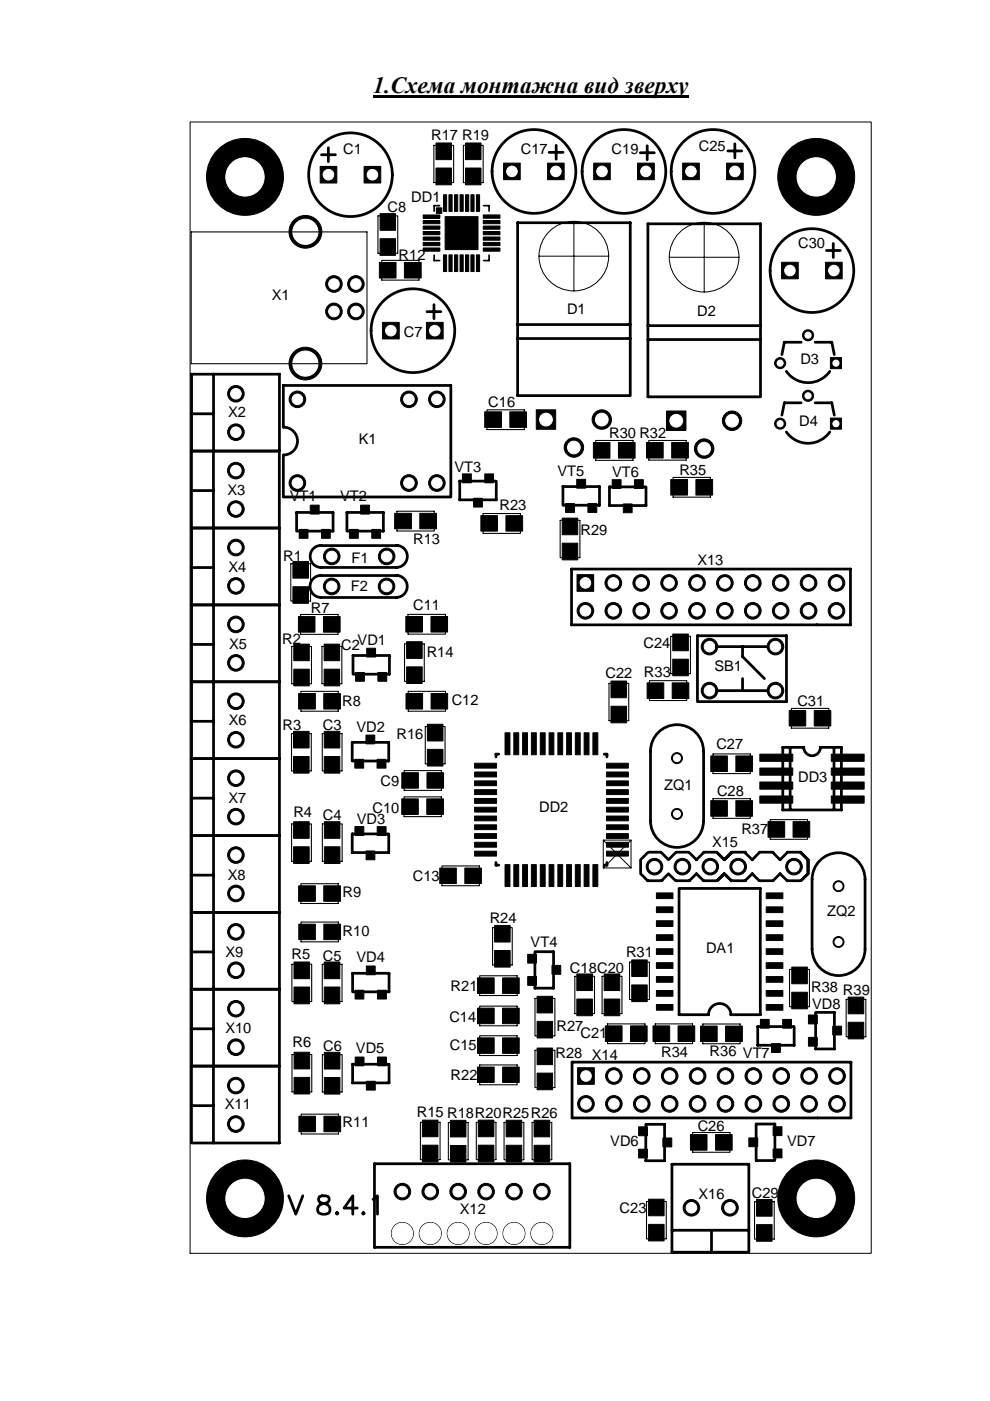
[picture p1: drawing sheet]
<svg xmlns="http://www.w3.org/2000/svg" width="210mm" height="297mm" viewBox="0 0 210 297" stroke-linecap="round" stroke-linejoin="round" font-family="sans-serif">
<path d="M79.1 20.2h66.9v.4h-66.9zM89.7 45.6h3.6v.7h-3.6zM131.1 93.8h3.6v3.3h-3.6zM162.5 195.2h3.5v1.2h-3.5z" fill="#000"/>
<g fill="#000" stroke="#000" stroke-width=".21">
<path d="M67.9 35.3h3.5v3.5h-3.5z" fill-rule="evenodd"/>
<path d="M77.2 35.3h3.5v3.5h-3.5z" fill-rule="evenodd"/>
<path d="M92.4 30.3h3.3v3.5h-3.3z" fill-rule="evenodd"/>
<path d="M92.4 35.6h3.3v3.6h-3.3z" fill-rule="evenodd"/>
<path d="M98.7 30.3h3.3v3.5h-3.3z" fill-rule="evenodd"/>
<path d="M98.7 35.6h3.3v3.6h-3.3z" fill-rule="evenodd"/>
<path d="M106.8 34.6h3.5v3.5h-3.5z" fill-rule="evenodd"/>
<path d="M116.1 34.6h3.5v3.5h-3.5z" fill-rule="evenodd"/>
<path d="M125.9 34.6h3.5v3.5h-3.5z" fill-rule="evenodd"/>
<path d="M135.2 34.6h3.5v3.5h-3.5z" fill-rule="evenodd"/>
<path d="M144.7 34.6h3.6v3.5h-3.6z" fill-rule="evenodd"/>
<path d="M154.1 34.6h3.5v3.5h-3.5z" fill-rule="evenodd"/>
<path d="M80.4 55.6h3.6v3.3h-3.6z" fill-rule="evenodd"/>
<path d="M80.6 45.3h3.3v3.5h-3.3z" fill-rule="evenodd"/>
<path d="M80.6 50.6h3.3v3.5h-3.3z" fill-rule="evenodd"/>
<path d="M85.7 55.6h3.6v3.3h-3.6z" fill-rule="evenodd"/>
<path d="M89.7 52.6h3.6v.7h-3.6z" fill-rule="evenodd"/>
<path d="M89.7 50.2h3.6v.7h-3.6z" fill-rule="evenodd"/>
<path d="M89.7 47.9h3.6v.7h-3.6z" fill-rule="evenodd"/>
<path d="M89.7 46.8h3.6v.6h-3.6z" fill-rule="evenodd"/>
<path d="M89.7 49.1h3.6v.7h-3.6z" fill-rule="evenodd"/>
<path d="M89.7 51.4h3.6v.7h-3.6z" fill-rule="evenodd"/>
<path d="M92.5 44.1h1.2v1.1h-1.2z" fill-rule="evenodd"/>
<path d="M94 54h.7v3.6h-.7z" fill-rule="evenodd"/>
<path d="M94 41.3h.7v3.5h-.7z" fill-rule="evenodd"/>
<path d="M94.4 45.9h6.9v7h-6.9z" fill-rule="evenodd"/>
<path d="M95.2 54h.7v3.6h-.7z" fill-rule="evenodd"/>
<path d="M95.2 41.3h.7v3.5h-.7z" fill-rule="evenodd"/>
<path d="M96.4 54h.6v3.6h-.6z" fill-rule="evenodd"/>
<path d="M96.4 41.3h.6v3.5h-.6z" fill-rule="evenodd"/>
<path d="M97.5 54h.7v3.6h-.7z" fill-rule="evenodd"/>
<path d="M97.5 41.3h.7v3.5h-.7z" fill-rule="evenodd"/>
<path d="M98.7 54h.7v3.6h-.7z" fill-rule="evenodd"/>
<path d="M98.7 41.3h.7v3.5h-.7z" fill-rule="evenodd"/>
<path d="M99.8 54h.7v3.6h-.7z" fill-rule="evenodd"/>
<path d="M99.8 41.3h.7v3.5h-.7z" fill-rule="evenodd"/>
<path d="M101 54h.7v3.6h-.7z" fill-rule="evenodd"/>
<path d="M101 41.3h.7v3.5h-.7z" fill-rule="evenodd"/>
<path d="M102.5 52.6h3.5v.7h-3.5z" fill-rule="evenodd"/>
<path d="M102.5 50.2h3.5v.7h-3.5z" fill-rule="evenodd"/>
<path d="M102.5 47.9h3.5v.7h-3.5z" fill-rule="evenodd"/>
<path d="M102.5 46.8h3.5v.6h-3.5z" fill-rule="evenodd"/>
<path d="M102.5 45.6h3.5v.7h-3.5z" fill-rule="evenodd"/>
<path d="M102.5 49.1h3.5v.7h-3.5z" fill-rule="evenodd"/>
<path d="M102.5 51.4h3.5v.7h-3.5z" fill-rule="evenodd"/>
<path d="M165.7 55.6h3.5v3.5h-3.5z" fill-rule="evenodd"/>
<path d="M175 55.6h3.6v3.5h-3.6z" fill-rule="evenodd"/>
<path d="M81.1 68.3h3.5v3.6h-3.5z" fill-rule="evenodd"/>
<path d="M90.4 68.3h3.6v3.6h-3.6z" fill-rule="evenodd"/>
<path d="M176.1 75.8h2.3v2.4h-2.3z" fill-rule="evenodd"/>
<path d="M102.8 87.3h3.5v3.3h-3.5z" fill-rule="evenodd"/>
<path d="M108.1 87.3h3.5v3.3h-3.5z" fill-rule="evenodd"/>
<path d="M113.7 86.9h4.1v4.1h-4.1z" fill-rule="evenodd"/>
<path d="M125.8 93.8h3.5v3.3h-3.5z" fill-rule="evenodd"/>
<path d="M137.1 93.8h3.5v3.3h-3.5z" fill-rule="evenodd"/>
<path d="M141.3 87.1h4.1v4.2h-4.1z" fill-rule="evenodd"/>
<path d="M142.4 93.8h3.5v3.3h-3.5z" fill-rule="evenodd"/>
<path d="M176.1 88.6h2.3v2.4h-2.3z" fill-rule="evenodd"/>
<path d="M62.1 119.1h3.3v3.5h-3.3z" fill-rule="evenodd"/>
<path d="M63.4 112.2h1.9v1.9h-1.9z" fill-rule="evenodd"/>
<path d="M65.8 107.1h1.9v1.9h-1.9z" fill-rule="evenodd"/>
<path d="M68.2 112.2h1.8v1.9h-1.8z" fill-rule="evenodd"/>
<path d="M74.1 112.2h1.9v1.9h-1.9z" fill-rule="evenodd"/>
<path d="M76.5 107.1h1.8v1.9h-1.8z" fill-rule="evenodd"/>
<path d="M78.8 112.2h1.9v1.9h-1.9z" fill-rule="evenodd"/>
<path d="M83.7 108.8h3.5v3.3h-3.5z" fill-rule="evenodd"/>
<path d="M89 108.8h3.5v3.3h-3.5z" fill-rule="evenodd"/>
<path d="M98 100.5h1.9v1.9h-1.9z" fill-rule="evenodd"/>
<path d="M100.4 105.6h1.9v1.9h-1.9z" fill-rule="evenodd"/>
<path d="M102 109.3h3.5v3.3h-3.5z" fill-rule="evenodd"/>
<path d="M102.8 100.5h1.8v1.9h-1.8z" fill-rule="evenodd"/>
<path d="M107.3 109.3h3.5v3.3h-3.5z" fill-rule="evenodd"/>
<path d="M119.2 115.2h3.3v3.5h-3.3z" fill-rule="evenodd"/>
<path d="M119.2 109.9h3.3v3.5h-3.3z" fill-rule="evenodd"/>
<path d="M119.9 106.8h1.9v1.8h-1.9z" fill-rule="evenodd"/>
<path d="M122.3 101.6h1.9v1.9h-1.9z" fill-rule="evenodd"/>
<path d="M124.7 106.8h1.8v1.8h-1.8z" fill-rule="evenodd"/>
<path d="M129.8 101.7h1.9v1.9h-1.9z" fill-rule="evenodd"/>
<path d="M132.2 106.8h1.8v1.9h-1.8z" fill-rule="evenodd"/>
<path d="M134.5 101.7h1.9v1.9h-1.9z" fill-rule="evenodd"/>
<path d="M142.2 101.7h3.6v3.3h-3.6z" fill-rule="evenodd"/>
<path d="M147.6 101.7h3.5v3.3h-3.5z" fill-rule="evenodd"/>
<path d="M62.1 124.4h3.3v3.5h-3.3z" fill-rule="evenodd"/>
<path d="M62.3 136.6h3.3v3.5h-3.3z" fill-rule="evenodd"/>
<path d="M63.3 130.7h3.5v3.3h-3.5z" fill-rule="evenodd"/>
<path d="M68.6 130.7h3.5v3.3h-3.5z" fill-rule="evenodd"/>
<path d="M68.7 136.6h3.3v3.5h-3.3z" fill-rule="evenodd"/>
<path d="M77.7 137.4h1.9v1.9h-1.9z" fill-rule="evenodd"/>
<path d="M86 130.7h3.6v3.3h-3.6z" fill-rule="evenodd"/>
<path d="M86.2 136.1h3.3v3.5h-3.3z" fill-rule="evenodd"/>
<path d="M91.4 130.7h3.5v3.3h-3.5z" fill-rule="evenodd"/>
<path d="M122.3 121.8h3.6v3.6h-3.6z" fill-rule="evenodd"/>
<path d="M142.6 134.4h3.3v3.6h-3.3z" fill-rule="evenodd"/>
<path d="M142.6 139.8h3.3v3.5h-3.3z" fill-rule="evenodd"/>
<path d="M62.2 155.1h3.3v3.5h-3.3z" fill-rule="evenodd"/>
<path d="M62.3 141.9h3.3v3.5h-3.3z" fill-rule="evenodd"/>
<path d="M63.3 147h3.6v3.3h-3.6z" fill-rule="evenodd"/>
<path d="M68.6 147h3.6v3.3h-3.6z" fill-rule="evenodd"/>
<path d="M68.7 141.9h3.3v3.5h-3.3z" fill-rule="evenodd"/>
<path d="M68.7 155.1h3.4v3.5h-3.4z" fill-rule="evenodd"/>
<path d="M75.4 142.6h1.9v1.8h-1.9z" fill-rule="evenodd"/>
<path d="M77.6 155.9h1.9v1.8h-1.9z" fill-rule="evenodd"/>
<path d="M80.1 142.6h1.9v1.8h-1.9z" fill-rule="evenodd"/>
<path d="M86.1 147h3.5v3.3h-3.5z" fill-rule="evenodd"/>
<path d="M86.2 141.4h3.3v3.5h-3.3z" fill-rule="evenodd"/>
<path d="M90.6 153.6h3.3v3.5h-3.3z" fill-rule="evenodd"/>
<path d="M90.6 158.9h3.3v3.5h-3.3z" fill-rule="evenodd"/>
<path d="M91.4 147h3.5v3.3h-3.5z" fill-rule="evenodd"/>
<path d="M107.1 155.4h1v4.6h-1z" fill-rule="evenodd"/>
<path d="M108.9 155.4h1.1v4.6h-1.1z" fill-rule="evenodd"/>
<path d="M110.8 155.4h1v4.6h-1z" fill-rule="evenodd"/>
<path d="M112.7 155.4h1v4.6h-1z" fill-rule="evenodd"/>
<path d="M114.6 155.4h1v4.6h-1z" fill-rule="evenodd"/>
<path d="M116.4 155.4h1v4.6h-1z" fill-rule="evenodd"/>
<path d="M118.3 155.4h1v4.6h-1z" fill-rule="evenodd"/>
<path d="M120.1 155.4h1.1v4.6h-1.1z" fill-rule="evenodd"/>
<path d="M122 155.4h1v4.6h-1z" fill-rule="evenodd"/>
<path d="M123.8 155.4h1.1v4.6h-1.1z" fill-rule="evenodd"/>
<path d="M125.7 155.4h1v4.6h-1z" fill-rule="evenodd"/>
<path d="M129.5 144.4h3.3v3.5h-3.3z" fill-rule="evenodd"/>
<path d="M129.5 149.7h3.3v3.5h-3.3z" fill-rule="evenodd"/>
<path d="M137.2 144.8h3.5v3.3h-3.5z" fill-rule="evenodd"/>
<path d="M142.5 144.8h3.5v3.3h-3.5z" fill-rule="evenodd"/>
<path d="M161.1 159.9h7v1.5h-7z" fill-rule="evenodd"/>
<path d="M167.3 150.6h3.5v3.3h-3.5z" fill-rule="evenodd"/>
<path d="M172.6 150.6h3.5v3.3h-3.5z" fill-rule="evenodd"/>
<path d="M176.3 159.9h6.9v1.5h-6.9z" fill-rule="evenodd"/>
<path d="M62.2 160.4h3.3v3.5h-3.3z" fill-rule="evenodd"/>
<path d="M62.3 174.2h3.3v3.5h-3.3z" fill-rule="evenodd"/>
<path d="M62.3 179.5h3.3v3.6h-3.3z" fill-rule="evenodd"/>
<path d="M68.7 160.4h3.4v3.5h-3.4z" fill-rule="evenodd"/>
<path d="M68.8 174.2h3.3v3.5h-3.3z" fill-rule="evenodd"/>
<path d="M68.8 179.5h3.3v3.6h-3.3z" fill-rule="evenodd"/>
<path d="M75.2 161h1.9v1.9h-1.9z" fill-rule="evenodd"/>
<path d="M75.2 175.3h1.9v1.8h-1.9z" fill-rule="evenodd"/>
<path d="M79.9 161h1.9v1.9h-1.9z" fill-rule="evenodd"/>
<path d="M80 175.3h1.9v1.8h-1.9z" fill-rule="evenodd"/>
<path d="M85.2 169.4h3.5v3.3h-3.5z" fill-rule="evenodd"/>
<path d="M85.2 163.8h3.5v3.3h-3.5z" fill-rule="evenodd"/>
<path d="M90.5 169.4h3.5v3.3h-3.5z" fill-rule="evenodd"/>
<path d="M90.5 163.8h3.5v3.3h-3.5z" fill-rule="evenodd"/>
<path d="M100.6 161.8h4.7v1.1h-4.7z" fill-rule="evenodd"/>
<path d="M100.6 163.7h4.7v1h-4.7z" fill-rule="evenodd"/>
<path d="M100.6 165.6h4.7v1h-4.7z" fill-rule="evenodd"/>
<path d="M100.6 167.4h4.7v1.1h-4.7z" fill-rule="evenodd"/>
<path d="M100.6 169.3h4.7v1h-4.7z" fill-rule="evenodd"/>
<path d="M100.6 173h4.7v1h-4.7z" fill-rule="evenodd"/>
<path d="M100.6 174.9h4.7v1h-4.7z" fill-rule="evenodd"/>
<path d="M100.6 176.7h4.7v1.1h-4.7z" fill-rule="evenodd"/>
<path d="M100.6 178.6h4.7v1h-4.7z" fill-rule="evenodd"/>
<path d="M100.6 171.2h4.7v1h-4.7z" fill-rule="evenodd"/>
<path d="M128.6 161.8h4.6v1.1h-4.6z" fill-rule="evenodd"/>
<path d="M128.6 163.7h4.6v1h-4.6z" fill-rule="evenodd"/>
<path d="M128.6 165.6h4.6v1h-4.6z" fill-rule="evenodd"/>
<path d="M128.6 167.4h4.6v1.1h-4.6z" fill-rule="evenodd"/>
<path d="M128.6 169.3h4.6v1h-4.6z" fill-rule="evenodd"/>
<path d="M128.6 173h4.6v1h-4.6z" fill-rule="evenodd"/>
<path d="M128.6 174.9h4.6v1h-4.6z" fill-rule="evenodd"/>
<path d="M128.6 176.7h4.6v1.1h-4.6z" fill-rule="evenodd"/>
<path d="M128.6 178.6h4.6v1h-4.6z" fill-rule="evenodd"/>
<path d="M128.6 171.2h4.6v1h-4.6z" fill-rule="evenodd"/>
<path d="M150.7 169.8h3.5v3.3h-3.5z" fill-rule="evenodd"/>
<path d="M150.7 160.3h3.5v3.3h-3.5z" fill-rule="evenodd"/>
<path d="M156 169.8h3.6v3.3h-3.6z" fill-rule="evenodd"/>
<path d="M156 160.3h3.6v3.3h-3.6z" fill-rule="evenodd"/>
<path d="M161.1 168.8h7v1.5h-7z" fill-rule="evenodd"/>
<path d="M161.1 165.8h7v1.5h-7z" fill-rule="evenodd"/>
<path d="M161.1 162.8h7v1.6h-7z" fill-rule="evenodd"/>
<path d="M162.8 174.2h3.6v3.3h-3.6z" fill-rule="evenodd"/>
<path d="M168.1 174.2h3.6v3.3h-3.6z" fill-rule="evenodd"/>
<path d="M176.3 168.8h6.9v1.5h-6.9z" fill-rule="evenodd"/>
<path d="M176.3 165.8h6.9v1.5h-6.9z" fill-rule="evenodd"/>
<path d="M176.3 162.8h6.9v1.6h-6.9z" fill-rule="evenodd"/>
<path d="M63.3 187.8h3.6v3.3h-3.6z" fill-rule="evenodd"/>
<path d="M63.4 195.9h3.5v3.3h-3.5z" fill-rule="evenodd"/>
<path d="M68.6 187.8h3.6v3.3h-3.6z" fill-rule="evenodd"/>
<path d="M68.7 195.9h3.5v3.3h-3.5z" fill-rule="evenodd"/>
<path d="M77.6 180.4h1.9v1.9h-1.9z" fill-rule="evenodd"/>
<path d="M93.2 184h3.6v3.3h-3.6z" fill-rule="evenodd"/>
<path d="M98.6 184h3.5v3.3h-3.5z" fill-rule="evenodd"/>
<path d="M100.6 180.5h4.7v1h-4.7z" fill-rule="evenodd"/>
<path d="M104.9 196.2h3.3v3.5h-3.3z" fill-rule="evenodd"/>
<path d="M107.1 183.3h1v4.7h-1z" fill-rule="evenodd"/>
<path d="M108.9 183.3h1.1v4.7h-1.1z" fill-rule="evenodd"/>
<path d="M110.8 183.3h1v4.7h-1z" fill-rule="evenodd"/>
<path d="M112.7 183.3h1v4.7h-1z" fill-rule="evenodd"/>
<path d="M114.6 183.3h1v4.7h-1z" fill-rule="evenodd"/>
<path d="M116.4 183.3h1v4.7h-1z" fill-rule="evenodd"/>
<path d="M118.3 183.3h1v4.7h-1z" fill-rule="evenodd"/>
<path d="M120.1 183.3h1.1v4.7h-1.1z" fill-rule="evenodd"/>
<path d="M122 183.3h1v4.7h-1z" fill-rule="evenodd"/>
<path d="M123.8 183.3h1.1v4.7h-1.1z" fill-rule="evenodd"/>
<path d="M125.7 183.3h1v4.7h-1z" fill-rule="evenodd"/>
<path d="M128.6 180.5h4.6v1h-4.6z" fill-rule="evenodd"/>
<path d="M139.2 189.3h3.5v1.2h-3.5z" fill-rule="evenodd"/>
<path d="M139.2 192.3h3.5v1.2h-3.5z" fill-rule="evenodd"/>
<path d="M139.2 195.2h3.5v1.2h-3.5z" fill-rule="evenodd"/>
<path d="M139.2 198.2h3.5v1.2h-3.5z" fill-rule="evenodd"/>
<path d="M162.5 189.3h3.5v1.2h-3.5z" fill-rule="evenodd"/>
<path d="M162.5 192.3h3.5v1.2h-3.5z" fill-rule="evenodd"/>
<path d="M162.5 198.2h3.5v1.2h-3.5z" fill-rule="evenodd"/>
<path d="M62.3 209.3h3.3v3.5h-3.3z" fill-rule="evenodd"/>
<path d="M62.3 204h3.3v3.5h-3.3z" fill-rule="evenodd"/>
<path d="M68.7 209.3h3.4v3.5h-3.4z" fill-rule="evenodd"/>
<path d="M68.7 204h3.4v3.5h-3.4z" fill-rule="evenodd"/>
<path d="M75.3 210h1.9v1.8h-1.9z" fill-rule="evenodd"/>
<path d="M77.7 204.8h1.8v1.9h-1.8z" fill-rule="evenodd"/>
<path d="M80 210h1.9v1.8h-1.9z" fill-rule="evenodd"/>
<path d="M101.2 213.7h3.6v3.3h-3.6z" fill-rule="evenodd"/>
<path d="M101.2 207.3h3.6v3.3h-3.6z" fill-rule="evenodd"/>
<path d="M104.9 201.5h3.3v3.5h-3.3z" fill-rule="evenodd"/>
<path d="M106.6 213.7h3.5v3.3h-3.5z" fill-rule="evenodd"/>
<path d="M106.6 207.3h3.5v3.3h-3.5z" fill-rule="evenodd"/>
<path d="M111.9 202.3h1.8v1.9h-1.8z" fill-rule="evenodd"/>
<path d="M111.9 207.1h1.8v1.8h-1.8z" fill-rule="evenodd"/>
<path d="M113.9 216.6h3.3v3.5h-3.3z" fill-rule="evenodd"/>
<path d="M113.9 211.2h3.3v3.6h-3.3z" fill-rule="evenodd"/>
<path d="M117 204.7h1.9v1.9h-1.9z" fill-rule="evenodd"/>
<path d="M122.3 206.5h3.3v3.5h-3.3z" fill-rule="evenodd"/>
<path d="M122.3 211.8h3.3v3.5h-3.3z" fill-rule="evenodd"/>
<path d="M128.1 206.5h3.3v3.5h-3.3z" fill-rule="evenodd"/>
<path d="M128.1 211.8h3.3v3.5h-3.3z" fill-rule="evenodd"/>
<path d="M128.4 217.5h3.5v3.3h-3.5z" fill-rule="evenodd"/>
<path d="M133.7 217.5h3.5v3.3h-3.5z" fill-rule="evenodd"/>
<path d="M133.9 203.5h3.3v3.5h-3.3z" fill-rule="evenodd"/>
<path d="M133.9 208.8h3.3v3.6h-3.3z" fill-rule="evenodd"/>
<path d="M138.5 217.5h3.5v3.3h-3.5z" fill-rule="evenodd"/>
<path d="M139.2 204.1h3.5v1.2h-3.5z" fill-rule="evenodd"/>
<path d="M139.2 207.1h3.5v1.2h-3.5z" fill-rule="evenodd"/>
<path d="M139.2 210h3.5v1.2h-3.5z" fill-rule="evenodd"/>
<path d="M139.2 213h3.5v1.2h-3.5z" fill-rule="evenodd"/>
<path d="M139.2 201.1h3.5v1.3h-3.5z" fill-rule="evenodd"/>
<path d="M143.8 217.5h3.5v3.3h-3.5z" fill-rule="evenodd"/>
<path d="M148.5 217.6h3.6v3.2h-3.6z" fill-rule="evenodd"/>
<path d="M153.8 217.6h3.6v3.2h-3.6z" fill-rule="evenodd"/>
<path d="M161.2 216.1h1.9v1.9h-1.9z" fill-rule="evenodd"/>
<path d="M162.5 204.1h3.5v1.2h-3.5z" fill-rule="evenodd"/>
<path d="M162.5 207.1h3.5v1.2h-3.5z" fill-rule="evenodd"/>
<path d="M162.5 210h3.5v1.2h-3.5z" fill-rule="evenodd"/>
<path d="M162.5 213h3.5v1.2h-3.5z" fill-rule="evenodd"/>
<path d="M162.5 201.1h3.5v1.3h-3.5z" fill-rule="evenodd"/>
<path d="M165.9 216.1h1.9v1.9h-1.9z" fill-rule="evenodd"/>
<path d="M167.9 205h3.3v3.6h-3.3z" fill-rule="evenodd"/>
<path d="M167.9 210.4h3.3v3.5h-3.3z" fill-rule="evenodd"/>
<path d="M171.4 215.2h1.9v1.9h-1.9z" fill-rule="evenodd"/>
<path d="M171.4 219.9h1.9v1.9h-1.9z" fill-rule="evenodd"/>
<path d="M176.6 217.6h1.8v1.8h-1.8z" fill-rule="evenodd"/>
<path d="M179.8 216.7h3.3v3.6h-3.3z" fill-rule="evenodd"/>
<path d="M179.8 211.4h3.3v3.5h-3.3z" fill-rule="evenodd"/>
<path d="M62.4 223.1h3.3v3.5h-3.3z" fill-rule="evenodd"/>
<path d="M62.4 228.4h3.3v3.5h-3.3z" fill-rule="evenodd"/>
<path d="M63.4 236.7h3.5v3.2h-3.5z" fill-rule="evenodd"/>
<path d="M68.7 236.7h3.5v3.2h-3.5z" fill-rule="evenodd"/>
<path d="M68.8 223.1h3.3v3.6h-3.3z" fill-rule="evenodd"/>
<path d="M68.8 228.5h3.3v3.5h-3.3z" fill-rule="evenodd"/>
<path d="M75.3 224.1h1.9v1.9h-1.9z" fill-rule="evenodd"/>
<path d="M77.7 229.3h1.9v1.8h-1.9z" fill-rule="evenodd"/>
<path d="M80.1 224.1h1.8v1.9h-1.8z" fill-rule="evenodd"/>
<path d="M89.6 237.5h3.3v3.5h-3.3z" fill-rule="evenodd"/>
<path d="M95.5 237.5h3.3v3.5h-3.3z" fill-rule="evenodd"/>
<path d="M101.2 220h3.6v3.3h-3.6z" fill-rule="evenodd"/>
<path d="M101.2 226.2h3.6v3.3h-3.6z" fill-rule="evenodd"/>
<path d="M101.4 237.5h3.3v3.5h-3.3z" fill-rule="evenodd"/>
<path d="M106.6 220h3.5v3.3h-3.5z" fill-rule="evenodd"/>
<path d="M106.6 226.2h3.5v3.3h-3.5z" fill-rule="evenodd"/>
<path d="M107.3 237.5h3.3v3.5h-3.3z" fill-rule="evenodd"/>
<path d="M113.2 237.5h3.3v3.5h-3.3z" fill-rule="evenodd"/>
<path d="M113.9 227.5h3.3v3.6h-3.3z" fill-rule="evenodd"/>
<path d="M113.9 222.2h3.3v3.5h-3.3z" fill-rule="evenodd"/>
<path d="M122.5 226.4h3.5v3.5h-3.5z" fill-rule="evenodd"/>
<path d="M135.4 238.9h1.9v1.9h-1.9z" fill-rule="evenodd"/>
<path d="M163.6 221.3h1.9v1.8h-1.9z" fill-rule="evenodd"/>
<path d="M163.9 238.9h1.9v1.9h-1.9z" fill-rule="evenodd"/>
<path d="M89.6 242.8h3.3v3.5h-3.3z" fill-rule="evenodd"/>
<path d="M95.5 242.9h3.3v3.5h-3.3z" fill-rule="evenodd"/>
<path d="M101.4 242.8h3.3v3.5h-3.3z" fill-rule="evenodd"/>
<path d="M107.3 242.8h3.3v3.6h-3.3z" fill-rule="evenodd"/>
<path d="M113.2 242.8h3.3v3.6h-3.3z" fill-rule="evenodd"/>
<path d="M135.4 243.6h1.9v1.9h-1.9z" fill-rule="evenodd"/>
<path d="M137.5 254.3h3.3v3.5h-3.3z" fill-rule="evenodd"/>
<path d="M137.5 259.6h3.3v3.5h-3.3z" fill-rule="evenodd"/>
<path d="M140.5 241.3h1.9v1.9h-1.9z" fill-rule="evenodd"/>
<path d="M146.4 240.6h3.5v3.3h-3.5z" fill-rule="evenodd"/>
<path d="M151.7 240.6h3.5v3.3h-3.5z" fill-rule="evenodd"/>
<path d="M158.8 241.3h1.9v1.8h-1.9z" fill-rule="evenodd"/>
<path d="M160.4 259.7h3.3v3.5h-3.3z" fill-rule="evenodd"/>
<path d="M160.4 254.3h3.3v3.6h-3.3z" fill-rule="evenodd"/>
<path d="M163.9 243.6h1.9v1.9h-1.9z" fill-rule="evenodd"/>
<circle cx="51.9" cy="37.5" r="8.2"/>
<circle cx="173.1" cy="37.5" r="8.2"/>
<circle cx="64.8" cy="49.1" r="3.5"/>
<circle cx="64.8" cy="77.1" r="3.5"/>
<circle cx="70.8" cy="66" r="1.76"/>
<circle cx="70.8" cy="60.2" r="1.76"/>
<circle cx="75.5" cy="66" r="1.76"/>
<circle cx="75.5" cy="60.2" r="1.76"/>
<circle cx="165.4" cy="77" r="1.17"/>
<circle cx="171.3" cy="71.1" r="1.18"/>
<circle cx="50" cy="99.8" r="1.77"/>
<circle cx="50" cy="83.5" r="1.76"/>
<circle cx="50" cy="91.6" r="1.76"/>
<circle cx="63.1" cy="84.7" r="1.76"/>
<circle cx="86.7" cy="84.7" r="1.77"/>
<circle cx="92.6" cy="84.7" r="1.76"/>
<circle cx="121.7" cy="94.9" r="2.06"/>
<circle cx="127.6" cy="89" r="2.06"/>
<circle cx="149.3" cy="95.1" r="2.06"/>
<circle cx="155.2" cy="89.2" r="2.06"/>
<circle cx="165.4" cy="89.8" r="1.18"/>
<circle cx="171.3" cy="83.9" r="1.18"/>
<circle cx="50" cy="107.9" r="1.77"/>
<circle cx="50" cy="116.1" r="1.76"/>
<circle cx="63" cy="102.4" r="1.76"/>
<circle cx="70.3" cy="118" r="1.76"/>
<circle cx="82" cy="118" r="1.76"/>
<circle cx="86.7" cy="102.4" r="1.77"/>
<circle cx="92.6" cy="102.4" r="1.76"/>
<circle cx="50" cy="132.4" r="1.76"/>
<circle cx="50" cy="124.2" r="1.76"/>
<circle cx="70.3" cy="124.3" r="1.76"/>
<circle cx="82" cy="124.3" r="1.76"/>
<circle cx="124.1" cy="129.5" r="1.76"/>
<circle cx="130" cy="129.5" r="1.76"/>
<circle cx="130" cy="123.6" r="1.76"/>
<circle cx="135.9" cy="129.5" r="1.76"/>
<circle cx="136" cy="123.6" r="1.76"/>
<circle cx="141.9" cy="129.5" r="1.76"/>
<circle cx="141.9" cy="123.6" r="1.76"/>
<circle cx="147.8" cy="129.5" r="1.77"/>
<circle cx="147.8" cy="123.6" r="1.77"/>
<circle cx="150.4" cy="137.1" r="1.76"/>
<circle cx="153.7" cy="129.5" r="1.76"/>
<circle cx="153.7" cy="123.6" r="1.76"/>
<circle cx="159.6" cy="129.5" r="1.77"/>
<circle cx="159.6" cy="123.6" r="1.77"/>
<circle cx="164.4" cy="137.1" r="1.77"/>
<circle cx="165.5" cy="129.5" r="1.76"/>
<circle cx="165.5" cy="123.6" r="1.76"/>
<circle cx="171.4" cy="129.5" r="1.77"/>
<circle cx="171.4" cy="123.6" r="1.77"/>
<circle cx="177.3" cy="129.5" r="1.76"/>
<circle cx="177.4" cy="123.6" r="1.76"/>
<circle cx="50" cy="148.7" r="1.76"/>
<circle cx="50" cy="156.8" r="1.76"/>
<circle cx="50" cy="140.5" r="1.76"/>
<circle cx="150.4" cy="146.4" r="1.76"/>
<circle cx="164.4" cy="146.4" r="1.77"/>
<circle cx="50" cy="165" r="1.76"/>
<circle cx="50" cy="173.1" r="1.76"/>
<circle cx="143.5" cy="160.7" r="1.16"/>
<circle cx="143.5" cy="172.6" r="1.16"/>
<circle cx="50" cy="189.4" r="1.76"/>
<circle cx="50" cy="197.6" r="1.76"/>
<circle cx="50" cy="181.3" r="1.76"/>
<circle cx="138.8" cy="183.7" r="1.76"/>
<circle cx="144.7" cy="183.7" r="1.77"/>
<circle cx="150.6" cy="183.7" r="1.76"/>
<circle cx="156.5" cy="183.7" r="1.77"/>
<circle cx="168.4" cy="183.7" r="1.77"/>
<circle cx="177.8" cy="199.7" r="1.16"/>
<circle cx="177.8" cy="187.9" r="1.16"/>
<circle cx="50" cy="205.7" r="1.76"/>
<circle cx="50" cy="213.9" r="1.76"/>
<circle cx="50" cy="238.3" r="1.77"/>
<circle cx="50" cy="230.2" r="1.77"/>
<circle cx="50" cy="222" r="1.76"/>
<circle cx="124.2" cy="234" r="1.76"/>
<circle cx="130.1" cy="234" r="1.76"/>
<circle cx="130.2" cy="228.1" r="1.76"/>
<circle cx="136.1" cy="234" r="1.76"/>
<circle cx="136.1" cy="228.1" r="1.76"/>
<circle cx="142" cy="234" r="1.76"/>
<circle cx="142" cy="228.1" r="1.76"/>
<circle cx="147.9" cy="234" r="1.76"/>
<circle cx="147.9" cy="228.1" r="1.76"/>
<circle cx="153.8" cy="234" r="1.76"/>
<circle cx="153.8" cy="228.1" r="1.76"/>
<circle cx="159.7" cy="234" r="1.76"/>
<circle cx="159.7" cy="228.1" r="1.76"/>
<circle cx="165.6" cy="234" r="1.76"/>
<circle cx="165.6" cy="228.1" r="1.76"/>
<circle cx="171.6" cy="234" r="1.76"/>
<circle cx="171.6" cy="228.1" r="1.76"/>
<circle cx="177.5" cy="234" r="1.77"/>
<circle cx="177.5" cy="228.1" r="1.77"/>
<circle cx="51.9" cy="254.1" r="8.2"/>
<circle cx="85.3" cy="252.6" r="1.77"/>
<circle cx="91.2" cy="252.6" r="1.76"/>
<circle cx="97.2" cy="252.6" r="1.76"/>
<circle cx="103.1" cy="252.6" r="1.76"/>
<circle cx="109" cy="252.6" r="1.76"/>
<circle cx="114.9" cy="252.6" r="1.76"/>
<circle cx="146.6" cy="256.1" r="1.76"/>
<circle cx="154.8" cy="256.1" r="1.76"/>
<circle cx="173.1" cy="254.1" r="8.2"/>
<circle cx="85.3" cy="261.5" r="2.32"/>
<circle cx="91.2" cy="261.5" r="2.33"/>
<circle cx="97.1" cy="261.5" r="2.32"/>
<circle cx="103.1" cy="261.5" r="2.33"/>
<circle cx="109" cy="261.5" r="2.32"/>
<circle cx="114.9" cy="261.5" r="2.33"/>
</g>
<g fill="none" stroke="#000" stroke-width=".23">
<path d="M92 30.8h4.2v7.9h-4.2zM98.3 30.8h4.1v7.9h-4.1zM40.5 49.2h37.3v27.9h-37.3zM80.1 45.8h4.2v7.9h-4.2zM80.9 55.2h7.9v4.2h-7.9zM103.3 86.9h7.9v4.2h-7.9zM126.3 93.4h7.9v4.2h-7.9zM137.6 93.4h7.9v4.2h-7.9zM61.7 119.5h4.1v7.9h-4.1zM84.2 108.4h7.9v4.2h-7.9zM102.4 108.9h7.9v4.2h-7.9zM118.8 110.3h4.2v7.9h-4.2z"/>
<path d="M142.7 101.2h7.9v4.2h-7.9zM61.8 137.1h4.2v7.9h-4.2zM63.7 130.3h8v4.2h-8zM68.3 137.1h4.2v7.9h-4.2zM85.8 136.5h4.2v8h-4.2zM86.5 130.3h7.9v4.2h-7.9zM142.2 134.9h4.2v7.9h-4.2zM61.8 155.5h4.2v7.9h-4.2zM63.8 146.6h7.9v4.2h-7.9zM68.3 155.5h4.2v7.9h-4.2zM86.6 146.6h7.9v4.2h-7.9zM90.2 154.1h4.2v7.8h-4.2z"/>
<path d="M129.1 144.9h4.2v7.9h-4.2zM137.7 144.3h7.9v4.2h-7.9zM151.2 159.9h7.9v4.1h-7.9zM167.8 150.2h7.9v4.2h-7.9zM61.8 174.7h4.2v7.9h-4.2zM68.3 174.7h4.2v7.9h-4.2zM85.7 169h7.9v4.1h-7.9zM85.7 163.4h7.9v4.2h-7.9zM151.2 169.3h7.9v4.2h-7.9zM163.3 173.8h7.9v4.1h-7.9zM63.8 187.4h7.9v4.2h-7.9zM63.8 195.5h8v4.2h-8z"/>
<path d="M93.7 183.6h7.9v4.2h-7.9zM104.4 196.7h4.2v7.9h-4.2zM61.9 204.4h4.2v7.9h-4.2zM68.3 204.4h4.2v7.9h-4.2zM101.7 219.6h7.9v4.2h-7.9zM101.7 213.3h7.9v4.2h-7.9zM101.7 206.9h7.9v4.2h-7.9zM113.4 211.7h4.2v7.9h-4.2zM121.9 207h4.1v7.9h-4.1zM127.7 207h4.2v7.9h-4.2zM128.8 217.1h8v4.2h-8zM133.5 204h4.2v7.9h-4.2z"/>
<path d="M138.9 217.1h7.9v4.2h-7.9zM149 217.1h7.9v4.2h-7.9zM167.4 205.5h4.2v7.9h-4.2zM179.4 211.9h4.2v7.9h-4.2zM61.9 223.6h4.2v7.9h-4.2zM63.9 236.2h7.9v4.2h-7.9zM68.3 223.6h4.2v7.9h-4.2zM89.1 238h4.2v7.9h-4.2zM95.1 238h4.2v7.9h-4.2zM101 238h4.2v7.9h-4.2zM101.7 225.8h7.9v4.2h-7.9zM106.9 238h4.2v7.9h-4.2z"/>
<path d="M112.8 238h4.2v7.9h-4.2zM113.4 222.7h4.2v7.9h-4.2zM137.1 254.7h4.2v8h-4.2zM146.9 240.1h7.9v4.2h-7.9zM160 254.8h4.1v7.9h-4.1z"/>
</g>
<g fill="#fff" stroke="#fff" stroke-width=".21">
<circle cx="51.9" cy="254.1" r="4.1"/>
<circle cx="51.9" cy="37.5" r="4.1"/>
<circle cx="177.8" cy="187.9" r=".75"/>
<circle cx="177.8" cy="199.7" r=".75"/>
<circle cx="50" cy="181.3" r="1.12"/>
<circle cx="50" cy="189.4" r="1.12"/>
<circle cx="70.3" cy="118" r="1.12"/>
<circle cx="82" cy="118" r="1.12"/>
<circle cx="50" cy="197.6" r="1.12"/>
<circle cx="50" cy="205.7" r="1.12"/>
<circle cx="50" cy="213.9" r="1.12"/>
<circle cx="50" cy="222" r="1.12"/>
<circle cx="70.3" cy="124.3" r="1.12"/>
<circle cx="82" cy="124.3" r="1.12"/>
<circle cx="50" cy="132.4" r="1.12"/>
<circle cx="50" cy="140.5" r="1.12"/>
<circle cx="50" cy="148.7" r="1.12"/>
<circle cx="50" cy="156.8" r="1.12"/>
<circle cx="50" cy="116.1" r="1.12"/>
<circle cx="50" cy="124.2" r="1.12"/>
<circle cx="92.2" cy="70.1" r="1.12"/>
<circle cx="82.9" cy="70.1" r="1.12"/>
<circle cx="69.6" cy="37" r="1.12"/>
<circle cx="79" cy="37" r="1.12"/>
<circle cx="50" cy="83.5" r="1.12"/>
<circle cx="50" cy="91.6" r="1.12"/>
<circle cx="70.8" cy="66" r="1.12"/>
<circle cx="70.8" cy="60.2" r="1.12"/>
<circle cx="64.8" cy="77.1" r="2.67"/>
<circle cx="64.8" cy="49.2" r="2.67"/>
<circle cx="75.5" cy="66" r="1.12"/>
<circle cx="75.5" cy="60.2" r="1.12"/>
<circle cx="146.6" cy="256.1" r="1.12"/>
<circle cx="154.8" cy="256.1" r="1.12"/>
<circle cx="156.5" cy="183.7" r="1.12"/>
<circle cx="144.7" cy="183.7" r="1.12"/>
<circle cx="138.8" cy="183.7" r="1.12"/>
<circle cx="168.3" cy="183.7" r="1.12"/>
<circle cx="150.6" cy="183.7" r="1.12"/>
<circle cx="150.4" cy="137.1" r="1.12"/>
<circle cx="164.4" cy="137.1" r="1.12"/>
<circle cx="150.4" cy="146.4" r="1.12"/>
<circle cx="164.4" cy="146.4" r="1.12"/>
<circle cx="136.9" cy="36.3" r="1.12"/>
<circle cx="127.6" cy="36.3" r="1.12"/>
<circle cx="155.8" cy="36.3" r="1.12"/>
<circle cx="146.5" cy="36.3" r="1.12"/>
<circle cx="63.1" cy="102.4" r="1.12"/>
<circle cx="63.1" cy="84.7" r="1.12"/>
<circle cx="92.6" cy="102.4" r="1.12"/>
<circle cx="86.7" cy="102.4" r="1.12"/>
<circle cx="86.7" cy="84.7" r="1.12"/>
<circle cx="92.6" cy="84.7" r="1.12"/>
<circle cx="50" cy="230.2" r="1.12"/>
<circle cx="50" cy="238.3" r="1.12"/>
<circle cx="50" cy="165" r="1.12"/>
<circle cx="50" cy="173.1" r="1.12"/>
<circle cx="50" cy="99.8" r="1.12"/>
<circle cx="50" cy="107.9" r="1.12"/>
<circle cx="143.5" cy="172.6" r=".74"/>
<circle cx="143.5" cy="160.7" r=".74"/>
<circle cx="155.2" cy="89.2" r="1.35"/>
<circle cx="149.3" cy="95.1" r="1.35"/>
<circle cx="143.4" cy="89.2" r="1.35"/>
<circle cx="127.6" cy="89" r="1.35"/>
<circle cx="121.7" cy="94.9" r="1.34"/>
<circle cx="115.8" cy="89" r="1.35"/>
<circle cx="85.3" cy="252.6" r="1.12"/>
<circle cx="91.2" cy="252.6" r="1.12"/>
<circle cx="103.1" cy="252.6" r="1.12"/>
<circle cx="109" cy="252.6" r="1.12"/>
<circle cx="97.1" cy="252.6" r="1.12"/>
<circle cx="114.9" cy="252.6" r="1.12"/>
<circle cx="91.2" cy="261.5" r="2.2"/>
<circle cx="85.3" cy="261.5" r="2.2"/>
<circle cx="109" cy="261.5" r="2.2"/>
<circle cx="103.1" cy="261.5" r="2.2"/>
<circle cx="97.1" cy="261.5" r="2.2"/>
<circle cx="114.9" cy="261.5" r="2.2"/>
<circle cx="173.1" cy="254.1" r="4.1"/>
<circle cx="124.2" cy="234" r="1.13"/>
<circle cx="130.2" cy="234" r="1.12"/>
<circle cx="142" cy="234" r="1.12"/>
<circle cx="147.9" cy="234" r="1.13"/>
<circle cx="159.7" cy="234" r="1.13"/>
<circle cx="165.6" cy="234" r="1.12"/>
<circle cx="177.5" cy="234" r="1.12"/>
<circle cx="124.2" cy="228.1" r="1.12"/>
<circle cx="130.2" cy="228.1" r="1.12"/>
<circle cx="142" cy="228.1" r="1.12"/>
<circle cx="147.9" cy="228.1" r="1.12"/>
<circle cx="159.7" cy="228.1" r="1.12"/>
<circle cx="165.7" cy="228.1" r="1.12"/>
<circle cx="177.5" cy="228.1" r="1.12"/>
<circle cx="136.1" cy="234" r="1.13"/>
<circle cx="153.8" cy="234" r="1.12"/>
<circle cx="171.6" cy="234" r="1.13"/>
<circle cx="136.1" cy="228.1" r="1.12"/>
<circle cx="153.8" cy="228.1" r="1.12"/>
<circle cx="171.6" cy="228.1" r="1.12"/>
<circle cx="124.1" cy="129.5" r="1.12"/>
<circle cx="130" cy="129.5" r="1.13"/>
<circle cx="141.9" cy="129.5" r="1.12"/>
<circle cx="147.8" cy="129.5" r="1.12"/>
<circle cx="159.6" cy="129.5" r="1.12"/>
<circle cx="165.5" cy="129.5" r="1.12"/>
<circle cx="177.4" cy="129.5" r="1.12"/>
<circle cx="124.1" cy="123.6" r="1.12"/>
<circle cx="130" cy="123.6" r="1.12"/>
<circle cx="141.9" cy="123.6" r="1.12"/>
<circle cx="147.8" cy="123.6" r="1.12"/>
<circle cx="159.6" cy="123.6" r="1.12"/>
<circle cx="165.5" cy="123.6" r="1.12"/>
<circle cx="177.4" cy="123.6" r="1.12"/>
<circle cx="136" cy="129.5" r="1.12"/>
<circle cx="153.7" cy="129.5" r="1.12"/>
<circle cx="171.4" cy="129.5" r="1.12"/>
<circle cx="136" cy="123.6" r="1.12"/>
<circle cx="153.7" cy="123.6" r="1.12"/>
<circle cx="171.4" cy="123.6" r="1.12"/>
<circle cx="117.9" cy="36.3" r="1.12"/>
<circle cx="108.5" cy="36.3" r="1.12"/>
<circle cx="176.8" cy="57.4" r="1.12"/>
<circle cx="167.5" cy="57.4" r="1.12"/>
<circle cx="177.2" cy="77" r=".65"/>
<circle cx="171.3" cy="71.1" r=".66"/>
<circle cx="165.4" cy="77" r=".65"/>
<circle cx="177.2" cy="89.8" r=".65"/>
<circle cx="171.3" cy="83.9" r=".65"/>
<circle cx="165.4" cy="89.8" r=".65"/>
<circle cx="173.1" cy="37.5" r="4.1"/>
</g>
<g fill="none" stroke="#000" stroke-width=".58">
<path d="M68.2 32.8h2.9M69.6 31.3v3M116.4 32.3h3M117.9 30.8v3M135.8 32.4h2.9M137.2 30.9v3M154.3 32h3M155.8 30.5v3M109.7 47.2h23.9v36.7h-23.9zM137.4 47.5h23.8v36.6h-23.8zM175.2 53.1h3M176.7 51.6v3"/>
<path d="M40.6 79.3h18.6v16.3h-18.6zM45.3 79.3v163M90.5 66.1h3M92 64.6v3M109.7 71.8h23.9M109.7 68.8h23.9M137.4 72h23.8M137.4 69h23.8M166.7 78.7a5.6 5.6 0 0 0 9.2 0M169.9 72.6h-3.6l-.5 2.6M172.8 72.6h3.6l.5 2.6M40.6 95.6h18.6v16.4h-18.6z"/>
<path d="M40.6 87.7h4.7M60.1 81.7v8.9M60.1 96.5v8.8M60.1 81.7h35.5v23.7h-35.5M60.1 90.6a2.94 2.94 0 0 1 3 2.9 2.94 2.94 0 0 1-3 3M166.7 91.6a5.6 5.6 0 0 0 9.2 0M169.9 85.4h-3.6l-.5 2.6M172.8 85.4h3.6l.5 2.6M40.6 104h4.7M62.9 112.6v-4h7.7v4h-7.6M68 115.7h16.3M68.1 115.6a2.34 2.34 0 0 0-2.3 2.4 2.34 2.34 0 0 0 2.3 2.3"/>
<path d="M73.6 112.6v-4h7.7v4h-7.6M84 115.6a2.34 2.34 0 0 1 2.4 2.4 2.34 2.34 0 0 1-2.4 2.3M105.1 102h-7.6v4h7.7v-4M119.4 107.1v-3.9h7.7v3.9h-7.6M136.8 103.2h-7.6v4h7.8v-3.9M40.6 120.3h4.7M40.6 136.6h4.7M68 126.7h16.1M68 122h16.3M68 120.3h16.1M68.1 122a2.33 2.33 0 0 0-2.4 2.3 2.33 2.33 0 0 0 2.4 2.4M84 122a2.33 2.33 0 0 1 2.3 2.3 2.33 2.33 0 0 1-2.3 2.4"/>
<path d="M121.2 120.6h59.1v11.9h-59.1zM147.9 134.8h18.9v14h-18.9zM151.8 137.1h11M157.4 137.1v2.1l4.7 4.7M40.6 152.9h4.7M74.8 142.9v-3.9h7.8v3.9h-7.6M105.7 159.9h-.5v.6M128.1 159.9h.6v.6M139.6 155.3a5.6 5.6 0 0 1 6.1-1.2 5.6 5.6 0 0 1 3.5 5.2v14.8a5.6 5.6 0 0 1-5.7 5.6 5.6 5.6 0 0 1-5.6-5.6v-14.8a5.6 5.6 0 0 1 1.7-4zM151.8 146.4h11M157.4 143.9v2.5M166 158.5h4.4a1.77 1.77 0 0 0 1.8 1.7 1.77 1.77 0 0 0 1.7-1.7h4.5v13.2h-12.4z"/>
<path d="M167.5 158.7v12.8M176.8 158.7v12.8M40.6 169.2h4.7M74.7 161.3v-3.9h7.7v4h-7.6M82.3 176.8h-7.6v4h7.7v-4M40.6 185.5h4.7M59.2 193.4h-18.6v16.3h18.6h-18.6v16.3h18.6v-114h-18.6v16.2h18.6h-18.6v16.3h18.6h-18.6v16.3h18.6h-18.6v16.4h18.6h-18.6v16.3h18.6M105.2 182.9v.5h.5M128.7 182.9v.5h-.6M135.8 185.3l1.5 1.4M135.8 182.6v2.3M137.3 180.8l-1.5 1.5"/>
<path d="M137.3 186.7h3.1M137.6 180.7h2.5M140.3 180.8l1.4 1.5 1.5-1.5M140.3 186.7l1.4-1.4 1.5 1.4M143.4 180.7h2.5M143.4 186.7h2.8M144 188.4h17.2v26.7h-6.2a2.37 2.37 0 0 0-2.4-2.3 2.37 2.37 0 0 0-2.4 2.3h-6.2zM146.2 180.8l1.5 1.5 1.4-1.5M146.2 186.7l1.5-1.4 1.4 1.4M149.2 180.7h2.8M149.2 186.7h2.8M152.1 180.8l1.5 1.5 1.4-1.5-1.4 1.5z"/>
<path d="M152.1 186.7l1.5-1.4 1.4 1.4-1.4-1.4zM155 180.7h3.1M155 186.7h3.1M158 180.8l1.5 1.5 1.5-1.5M158 186.7l1.5-1.4 1.5 1.4M161.1 180.7h2.8M161.1 186.7h2.8M163.9 180.8l1.5 1.5 1.5-1.5M163.9 186.7l1.5-1.4 1.5 1.4M166.9 180.7h2.8M166.9 186.7h2.8M169.8 180.8l1.5 1.5v3l-1.5 1.4"/>
<path d="M172.2 186.4v14.8M172.2 186.4a5.6 5.6 0 0 1 5.6-5.6 5.6 5.6 0 0 1 5.6 5.6v14.8a5.6 5.6 0 0 1-5.6 5.6 5.6 5.6 0 0 1-5.6-5.6M40.6 201.8h4.7M40.6 218.1h4.7M74.8 210.3v-3.9h7.7v3.9h-7.6M113.4 201.8h4v7.7h-4v-7.5M168.2 217.7h-7.5v3.9h7.7v-3.9M173 214.7h3.9v7.7h-4v-7.6M40.6 226h18.6v16.3h-18.6zM40.6 234.4h4.7M82.3 225.6h-7.5v4h7.7v-3.9M121.3 225.2h59.1v11.8h-59.1z"/>
<path d="M137 238.4h3.9v7.7h-4v-7.6M61.2 253.5l1.5 3.9 1.5-3.9M67.7 253.7a.81 .81 0 0 0 .4 1.3 1.75 1.75 0 0 1 1.9 1.1l-.2 1a1.6 1.6 0 0 1-2.4-.4 1.26 1.26 0 0 1 1.1-1.5l.7-.2a.81 .81 0 0 0 .4-1.3l-.6-.2zM71.3 257.3l.2-.2 .1 .2-.1 .1zM75.8 256.1h-2.9l1.9-2.6v3.9M76.9 257.3l.1-.2 .2 .2-.2 .1zM79.1 254.3l.9-.8v3.9M79.4 246.7h41.4v17.8h-41.4zM142.5 246.8h16.3v18.7h-16.3zM164.3 245.9v-7.6h-4v7.8h4M142.5 260.8h16.3M150.9 260.9v4.6"/>
<circle cx="74.3" cy="37" r="8.9"/>
<circle cx="113.2" cy="36.4" r="8.9"/>
<circle cx="132.3" cy="36.4" r="8.9"/>
<circle cx="151.2" cy="36.4" r="8.9"/>
<circle cx="172.2" cy="57.4" r="8.9"/>
<circle cx="87.6" cy="70.1" r="8.9"/>
</g>
<g fill="none" stroke="#000" stroke-width=".21">
<path d="M40.3 25.9h144.4v239.8h-144.4zM89.7 45.6h3.6v.7h-3.6zM114.3 54.3h14.8M121.7 46.9v14.8M141.9 54.5h14.8M149.3 47.1v14.8M131.1 93.8h3.6v3.3h-3.6zM127.9 178.1h5.9v5.9h-5.9zM127.9 178.1l5.9 5.9M133.8 178.1l-5.9 5.9M162.5 195.2h3.5v1.2h-3.5z"/>
<circle cx="121.7" cy="54.3" r="7.4"/>
<circle cx="149.3" cy="54.5" r="7.4"/>
</g>
<path d="M92.1 54.1v1.1h1.1M93.2 43.6h-1.1v1.2M102.5 43.6h1.2v1.2M103.7 54.1v1.1h-1.2" fill="none" stroke="#000" stroke-width=".36"/>
<text font-size="4.9" x="79.1" y="19.6">1.Схема монтажна вид зверху</text>
<g font-size="3.1">
<text x="91.4" y="29.7">R17 R19</text>
<text x="72.7" y="32.6">C1</text>
<text x="110.4" y="32.6">C17</text>
<text x="129.7" y="32.6">C19</text>
<text x="148.2" y="32.1">C25</text>
<text x="82.1" y="45">C8</text>
<text x="87.2" y="42.8">DD1</text>
<text x="169.2" y="52.7">C30</text>
<text x="84.5" y="55.1">R12</text>
<text x="57.6" y="63.6">X1</text>
<text x="85.6" y="71.4">C7</text>
<text x="120.2" y="66.6">D1</text>
<text x="147.8" y="66.9">D2</text>
<text x="169.7" y="77.3">D3</text>
<text x="48.3" y="88.4">X2</text>
<text x="103.5" y="86.3">C16</text>
<text x="76.1" y="94.1">K1</text>
<text x="129.1" y="92.8">R30 R32</text>
<text x="169.5" y="90.4">D4</text>
<text x="96.3" y="100.1">VT3</text>
<text x="118.2" y="101">VT5</text>
<text x="129.8" y="101.1">VT6</text>
<text x="144" y="100.6">R35</text>
<text x="48.2" y="105">X3</text>
<text x="61.4" y="106.2">VT1</text>
<text x="72.1" y="106.2">VT2</text>
<text x="105.9" y="108.1">R23</text>
<text x="123.1" y="113.4">R29</text>
<text x="60" y="118.9">R1</text>
<text x="74.5" y="119.3">F1</text>
<text x="87.6" y="115.3">R13</text>
<text x="147.9" y="119.8">X13</text>
<text x="48.4" y="121.2">X4</text>
<text x="74.4" y="125.3">F2</text>
<text x="65.9" y="130">R7</text>
<text x="87.6" y="129.4">C11</text>
<text x="48.6" y="137.5">X5</text>
<text x="59.8" y="136.5">R2</text>
<text x="72.3" y="137.7">C2</text>
<text x="75.8" y="136.8">VD1</text>
<text x="136.4" y="137.4">C24</text>
<text x="90.5" y="139.3">R14</text>
<text x="128.4" y="143.7">C22</text>
<text x="136.5" y="143.6">R33</text>
<text x="151.5" y="142.3">SB1</text>
<text x="72.6" y="149.7">R8</text>
<text x="95.8" y="149.4">C12</text>
<text x="169.1" y="149.6">C31</text>
<text x="48.5" y="153.8">X6</text>
<text x="59.9" y="154.8">R3</text>
<text x="68.5" y="154.8">C3</text>
<text x="75.6" y="155.2">VD2</text>
<text x="84.1" y="156.8">R16</text>
<text x="151.9" y="158.9">C27</text>
<text x="80.7" y="166.7">C9</text>
<text x="140.8" y="167.4">ZQ1</text>
<text x="169.2" y="165.8">DD3</text>
<text x="48.5" y="170.2">X7</text>
<text x="62.2" y="173.3">R4</text>
<text x="68.5" y="173.9">C4</text>
<text x="79" y="172.4">C10</text>
<text x="114.3" y="172.1">DD2</text>
<text x="152" y="168.9">C28</text>
<text x="75.6" y="174.8">VD3</text>
<text x="151" y="179.6">X15</text>
<text x="157.2" y="176.8">R37</text>
<text x="48.3" y="186.5">X8</text>
<text x="72.6" y="190.2">R9</text>
<text x="87.5" y="186.8">C13</text>
<text x="103.8" y="195.6">R24</text>
<text x="175.4" y="194.3">ZQ2</text>
<text x="47.8" y="202.8">X9</text>
<text x="61.8" y="203.2">R5</text>
<text x="68.5" y="203.7">C5</text>
<text x="72.6" y="198.4">R10</text>
<text x="75.6" y="203.9">VD4</text>
<text x="112.5" y="200.7">VT4</text>
<text x="132.7" y="202.8">R31</text>
<text x="149.7" y="202.1">DA1</text>
<text x="120.8" y="206.4">C18C20</text>
<text x="95.5" y="210">R21</text>
<text x="172" y="210.4">R38 R39</text>
<text x="172.2" y="214">VD8</text>
<text x="47.8" y="219">X10</text>
<text x="62" y="221.9">R6</text>
<text x="95.3" y="216.8">C14</text>
<text x="118" y="218.7">R27</text>
<text x="123.1" y="220.2">C21</text>
<text x="68.5" y="222.9">C6</text>
<text x="75.5" y="223.3">VD5</text>
<text x="95.4" y="222.5">C15</text>
<text x="117.8" y="224.4">R28 X14</text>
<text x="140.2" y="224">R34</text>
<text x="150.5" y="224">R36 VT7</text>
<text x="95.5" y="228.9">R22</text>
<text x="47.7" y="235.1">X11</text>
<text x="72.6" y="239">R11</text>
<text x="88.4" y="236.9">R15 R18R20R25R26</text>
<text x="147.9" y="239.9">C26</text>
<text x="129.4" y="242.9">VD6</text>
<text x="166.9" y="243">VD7</text>
<text x="97.5" y="257.4">X12</text>
<text x="131.4" y="257.2">C23</text>
<text x="148.1" y="254.2">X16</text>
<text x="159.4" y="254">C29</text>
</g>
</svg>
